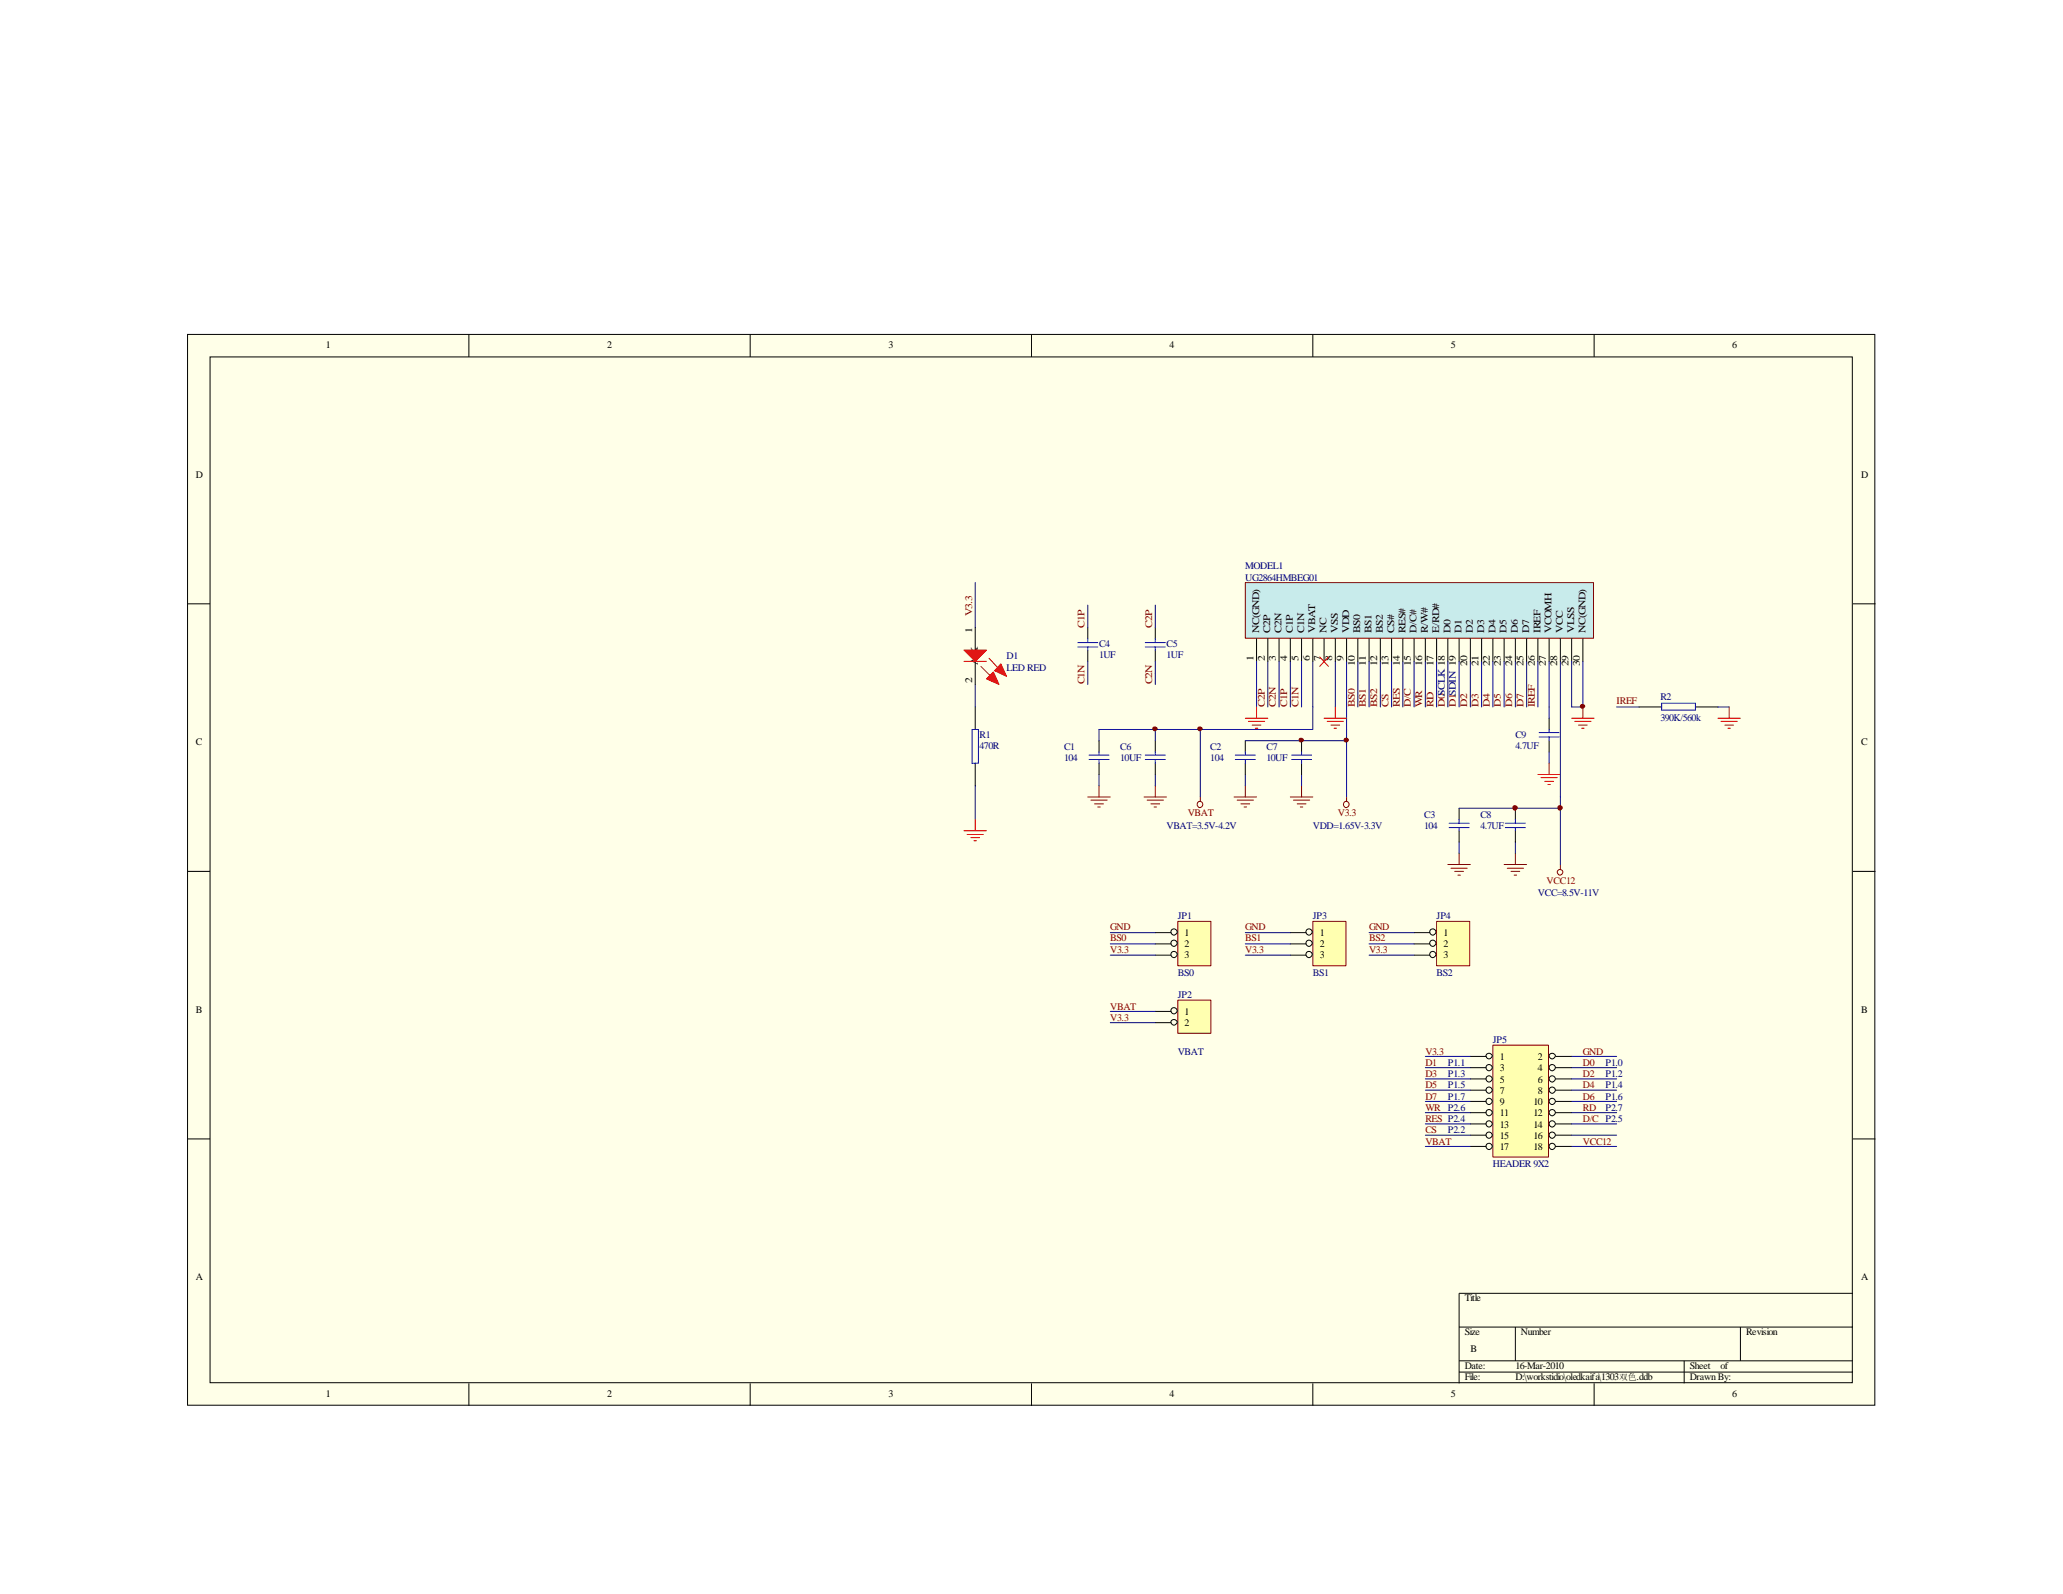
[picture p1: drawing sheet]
<svg xmlns="http://www.w3.org/2000/svg" width="279mm" height="216mm" viewBox="0 0 279 216" stroke-linecap="round" stroke-linejoin="round" font-family="sans-serif">
<path d="M25.4 45.3h228.5v145h-228.5z" fill="#ffffe8"/>
<g fill="none" stroke="#000" stroke-width=".14">
<path d="M25.4 45.3h228.5v145h-228.5zM28.4 48.3h222.5v139h-222.5zM63.5 45.3v3M101.6 45.3v3M139.7 45.3v3M177.8 45.3v3M215.9 45.3v3M25.4 81.8h3M147.3 85v1.5M147.3 88.1v1.5M222 95.8h3M229.6 95.8h3.1"/>
<path d="M251 81.8h3M25.4 118h3M251 118h3M25.4 154.3h3M251 154.3h3M197.6 179.7h53.4M205.2 179.7v4.6M235.7 179.7v4.6M251 175.2h-53.4v12.2M63.5 187.4v3M101.6 187.4v3M139.7 187.4v3"/>
<path d="M177.8 187.4v3M197.6 184.3h53.4M197.6 185.8h53.4M215.9 187.4v3M228.1 184.3v3.1"/>
</g>
<g fill="none" stroke="#800000" stroke-width=".14">
<path d="M174.8 107.9h3M175.2 108.4h2.2M175.7 108.9h1.2M176.1 109.3h.3M176.3 106.4v1.5M182.4 107.9v.6"/>
<circle cx="182.3" cy="109" r=".4"/>
</g>
<g fill="none" stroke="#000080" stroke-width=".14">
<path d="M147.3 82v3M171.7 89.6v6.2M173.2 89.6v6.2M174.8 89.6v6.2M177.8 89.6v6.2M180.8 89.6v6.2M182.4 89.6v9.2M183.9 89.6v6.2M185.4 89.6v6.2M186.9 89.6v6.2M188.5 89.6v6.2M190 89.6v6.2"/>
<path d="M191.5 89.6v6.2M193 89.6v6.2M194.6 89.6v6.2M196.1 89.6v6.2M197.6 89.6v6.2M199.1 89.6v6.2M200.7 89.6v6.2M202.2 89.6v6.2M203.7 89.6v6.2M205.2 89.6v6.2M206.8 89.6v6.2M208.3 89.6v6.2"/>
<path d="M209.8 89.6v6.2M211.3 89.6v18.3M218.9 95.8h3.1M232.7 95.8h1.5"/>
</g>
<g fill="none" stroke="#f00" stroke-width=".14">
<path d="M179.3 97.3h3.1M179.7 97.7h2.2M180.3 98.2h1.1M180.7 98.6h.3M180.8 95.8v1.5M232.7 97.3h3M233.1 97.7h2.2M233.6 98.2h1.2M234 98.6h.4M234.2 95.8v1.5M208.3 104.9h3M208.7 105.3h2.2"/>
<path d="M209.2 105.8h1.2M209.6 106.3h.4M209.8 103.4v1.5"/>
</g>
<path d="M146 87.6h2.7M146 87h2.7M147.3 86.5v.5M147.3 87.6v.5M225 95.2h4.6v1h-4.6z" fill="none" stroke="#00f" stroke-width=".14"/>
<path d="M202.3 141.6h7.4v15.1h-7.4z" fill="#ffffb0"/>
<path d="M167.1 107.9h3.1M167.6 108.4h2.2M168.1 108.9h1.1M168.5 109.3h.3M168.7 106.4v1.5M202.2 141.6h7.5v15.1h-7.5z" fill="none" stroke="#800000" stroke-width=".14"/>
<g fill="none" stroke="#000" stroke-width=".14">
<path d="M132.1 85v3.1M132.1 89.6v3.1M132.1 95.8v3M156.5 85v1.5M156.5 88.1v1.5M209.8 97.3v1.5M132.1 103.4v3M168.7 100.3v1.6M168.7 103.4v1.5M176.3 100.3v1.6M176.3 103.4v1.5M209.8 100.3v1.6"/>
<path d="M199.1 143.1h2.2M199.1 144.6h2.2M199.1 146.1h2.2M199.1 147.7h2.2M199.1 149.2h2.2M199.1 150.7h2.2M199.1 152.2h2.2M199.1 153.8h2.2M199.1 155.3h2.2M210.7 143.1h2.2M210.7 144.6h2.2M210.7 146.1h2.2"/>
<path d="M210.7 147.7h2.2M210.7 149.2h2.2M210.7 150.7h2.2M210.7 152.2h2.2M210.7 153.8h2.2M210.7 155.3h2.2"/>
<circle cx="201.7" cy="149.2" r=".42"/>
<circle cx="201.7" cy="146.1" r=".42"/>
<circle cx="201.7" cy="153.7" r=".42"/>
<circle cx="201.7" cy="150.7" r=".42"/>
<circle cx="201.7" cy="152.2" r=".42"/>
<circle cx="201.7" cy="144.6" r=".42"/>
<circle cx="201.7" cy="147.6" r=".42"/>
<circle cx="201.7" cy="155.3" r=".42"/>
<circle cx="201.7" cy="143" r=".4"/>
<circle cx="210.2" cy="149.2" r=".42"/>
<circle cx="210.2" cy="146.1" r=".42"/>
<circle cx="210.2" cy="153.7" r=".42"/>
<circle cx="210.2" cy="144.6" r=".42"/>
<circle cx="210.2" cy="155.3" r=".42"/>
<circle cx="210.2" cy="150.7" r=".42"/>
<circle cx="210.2" cy="152.2" r=".42"/>
<circle cx="210.2" cy="147.6" r=".42"/>
<circle cx="210.2" cy="143" r=".4"/>
</g>
<g fill="none" stroke="#000080" stroke-width=".14">
<path d="M132.1 78.9v6.1M132.1 92.7v3.1M156.5 82v3M156.5 89.6v1.6M182.4 98.8v9.1M132.1 106.4v4.6M168.7 100.3h13.7M168.7 104.9v1.5M176.3 104.9v1.5M209.8 101.9v1.5M193 143.1h6.1M193 144.6h6.1"/>
<path d="M193 146.1h6.1M193 147.7h6.1M193 149.2h6.1M193 150.7h6.1M193 152.2h6.1M193 153.8h6.1M212.9 143.1h6M212.9 144.6h6M212.9 146.1h6M212.9 147.7h6M212.9 149.2h6M212.9 150.7h6"/>
<path d="M212.9 152.2h6M212.9 153.8h6"/>
</g>
<g fill="none" stroke="#00f" stroke-width=".14">
<path d="M131.7 98.8h.8v4.6h-.8zM155.1 87.6h2.7M155.1 87h2.7M156.5 86.5v.5M156.5 87.6v.5M208.4 99.8h2.8M208.4 99.2h2.8M209.8 98.8v.4M209.8 99.8v.5M167.3 102.9h2.7M167.3 102.3h2.7M168.7 101.9v.4"/>
<path d="M168.7 102.9v.5M174.9 102.9h2.7M174.9 102.3h2.7M176.3 101.9v.4M176.3 102.9v.5"/>
</g>
<path d="M130.6 89.6h3M132.8 90.3l1.2 1.1M133.9 89.2l1.2 1.2M130.6 112.5h3M131 113h2.2M131.5 113.5h1.2M131.9 113.9h.3M132.1 111v1.5" fill="none" stroke="#f00" stroke-width=".14"/>
<path d="M182.1 100a.29 .29 0 0 1 .4 0 .29 .29 0 0 1 .1 .3l-.3 .2-.2-.1-.1-.2z" fill-rule="evenodd" fill="#800000" stroke="#800000" stroke-width=".14"/>
<g fill="#f00" stroke="#f00" stroke-width=".14">
<path d="M130.6 88.1h3l-1.5 1.5z" fill-rule="evenodd"/>
<path d="M135.6 89.9l.7 1.7-1.6-.8z" fill-rule="evenodd"/>
<path d="M134.5 91l.8 1.7-1.7-.8z" fill-rule="evenodd"/>
</g>
<path d="M159.6 124.9h4.4v5.9h-4.4z" fill="#ffffb0"/>
<path d="M159.5 124.8h4.5v6h-4.5z" fill="none" stroke="#800000" stroke-width=".14"/>
<g fill="none" stroke="#000" stroke-width=".14">
<path d="M156.5 126.3h2.1M156.5 127.8h2.1M156.5 129.4h2.1"/>
<circle cx="159" cy="129.3" r=".42"/>
<circle cx="159" cy="126.2" r=".42"/>
<circle cx="159" cy="127.8" r=".42"/>
</g>
<path d="M150.4 129.4h6.1M150.4 127.8h6.1M150.4 126.3h6.1" fill="none" stroke="#000080" stroke-width=".14"/>
<path d="M168.7 79h47.1v7.4h-47.1z" fill="#c8ebeb"/>
<path d="M168.7 78.9h47.1v7.5h-47.1z" fill="none" stroke="#800000" stroke-width=".14"/>
<g fill="none" stroke="#000" stroke-width=".14">
<path d="M170.2 86.5v3.1M171.7 86.5v3.1M173.2 86.5v3.1M174.8 86.5v3.1M176.3 86.5v3.1M177.8 86.5v3.1M179.3 86.5v3.1M180.8 86.5v3.1M182.4 86.5v3.1M183.9 86.5v3.1M185.4 86.5v3.1M186.9 86.5v3.1"/>
<path d="M188.5 86.5v3.1M190 86.5v3.1M191.5 86.5v3.1M193 86.5v3.1M194.6 86.5v3.1M196.1 86.5v3.1M197.6 86.5v3.1M199.1 86.5v3.1M200.7 86.5v3.1M202.2 86.5v3.1M203.7 86.5v3.1M205.2 86.5v3.1"/>
<path d="M206.8 86.5v3.1M208.3 86.5v3.1M209.8 86.5v3.1M211.3 86.5v3.1M212.9 86.5v3.1M214.4 86.5v3.1"/>
</g>
<path d="M177.9 124.9h4.4v5.9h-4.4z" fill="#ffffb0"/>
<path d="M177.8 124.8h4.5v6h-4.5z" fill="none" stroke="#800000" stroke-width=".14"/>
<g fill="none" stroke="#000" stroke-width=".14">
<path d="M174.8 126.3h2.1M174.8 127.8h2.1M174.8 129.4h2.1"/>
<circle cx="177.3" cy="126.2" r=".42"/>
<circle cx="177.3" cy="129.3" r=".42"/>
<circle cx="177.3" cy="127.8" r=".42"/>
</g>
<path d="M168.7 129.4h6.1M168.7 127.8h6.1M168.7 126.3h6.1" fill="none" stroke="#000080" stroke-width=".14"/>
<path d="M194.6 124.9h4.5v5.9h-4.5z" fill="#ffffb0"/>
<g fill="none" stroke="#800000" stroke-width=".14">
<path d="M147.3 107.9h3.1M147.7 108.4h2.2M148.3 108.9h1.1M148.7 109.3h.3M148.8 106.4v1.5M154.9 107.9h3.1M155.4 108.4h2.2M155.9 108.9h1.2M156.3 109.3h.3M156.5 106.4v1.5M162.6 107.9v.6M196.1 117.1h3"/>
<path d="M196.5 117.6h2.2M197 118h1.2M197.4 118.5h.4M197.6 115.6v1.5M203.7 117.1h3.1M204.1 117.6h2.2M204.6 118h1.2M205.1 118.5h.3M205.2 115.6v1.5M211.3 117.1v.7M194.6 124.8h4.5v6h-4.5z"/>
<circle cx="162.5" cy="109" r=".4"/>
<circle cx="211.3" cy="118.1" r=".38"/>
</g>
<g fill="none" stroke="#000" stroke-width=".14">
<path d="M148.8 100.3v1.6M148.8 103.4v1.5M156.5 100.3v1.6M156.5 103.4v1.5M197.6 109.5v1.5M197.6 112.5v1.5M205.2 109.5v1.5M205.2 112.5v1.5M191.5 126.3h2.1M191.5 127.8h2.1M191.5 129.4h2.1"/>
<circle cx="194.1" cy="126.2" r=".42"/>
<circle cx="194.1" cy="129.3" r=".42"/>
<circle cx="194.1" cy="127.8" r=".42"/>
</g>
<g fill="none" stroke="#000080" stroke-width=".14">
<path d="M156.5 98.8v1.5M162.6 98.8v9.1M162.6 98.8h-13.8v1.5M170.2 89.6v6.2M176.3 89.6v6.2M177.8 95.8v3h-15.2M209.8 95.8v1.5M212.9 89.6v6.2h1.5v-6.2M148.8 104.9v1.5M156.5 104.9v1.5M197.6 109.5h13.7M197.6 114v1.6"/>
<path d="M205.2 114v1.6M211.3 107.9v9.2M185.4 129.4h6.1M185.4 127.8h6.1M185.4 126.3h6.1"/>
</g>
<path d="M168.7 97.3h3M169.1 97.7h2.2M169.6 98.2h1.2M170 98.6h.3M170.2 95.8v1.5M178.7 89l1.2 1.3M179.9 89l-1.2 1.3M212.9 97.3h3M213.3 97.7h2.2M213.8 98.2h1.2M214.2 98.6h.3M214.4 95.8v1.5" fill="none" stroke="#f00" stroke-width=".14"/>
<g fill="none" stroke="#00f" stroke-width=".14">
<path d="M147.5 102.9h2.7M147.5 102.3h2.7M148.8 101.9v.4M148.8 102.9v.5M155.1 102.9h2.7M155.1 102.3h2.7M156.5 101.9v.4M156.5 102.9v.5M196.3 112.1h2.7M196.3 111.5h2.7M197.6 111v.5M197.6 112.1v.4"/>
<path d="M203.9 112.1h2.7M203.9 111.5h2.7M205.2 111v.5M205.2 112.1v.4"/>
</g>
<g fill="#800000" stroke="#800000" stroke-width=".14">
<path d="M162.2 98.6a.29 .29 0 0 1 .4-.1 .29 .29 0 0 1 .2 .3l-.3 .2-.2-.1z" fill-rule="evenodd"/>
<path d="M156.2 98.6a.29 .29 0 0 1 .3-.1 .29 .29 0 0 1 .2 .3l-.3 .2-.2-.1z" fill-rule="evenodd"/>
<path d="M214.1 95.5a.29 .29 0 0 1 .3-.1 .29 .29 0 0 1 .2 .4l-.3 .1-.2-.1z" fill-rule="evenodd"/>
<circle cx="211.3" cy="109.4" r=".31"/>
</g>
<path d="M159.6 135.6h4.4v4.4h-4.4z" fill="#ffffb0"/>
<path d="M159.5 135.5h4.5v4.5h-4.5z" fill="none" stroke="#800000" stroke-width=".14"/>
<g fill="none" stroke="#000" stroke-width=".14">
<path d="M156.5 137h2.1M156.5 138.5h2.1"/>
<circle cx="159" cy="136.9" r=".42"/>
<circle cx="159" cy="138.5" r=".4"/>
</g>
<path d="M147.3 89.6v3.1M156.5 91.2v1.5M150.4 138.5h6.1M150.4 137h6.1M193 155.3h6.1M212.9 155.3h6" fill="none" stroke="#000080" stroke-width=".14"/>
<g fill="#800000" stroke="#800000" stroke-width=".14">
<path d="M176 100.1a.29 .29 0 0 1 .3-.1 .29 .29 0 0 1 .2 .3l-.3 .2-.2-.1z" fill-rule="evenodd"/>
<circle cx="205.2" cy="109.4" r=".31"/>
</g>
<g font-size="1.4">
<text x="44.1" y="47.2">1</text>
<text x="82.2" y="47.2">2</text>
<text x="120.3" y="47.2">3</text>
<text x="158.4" y="47.2">4</text>
<text x="196.5" y="47.2">5</text>
<text x="234.6" y="47.2">6</text>
<text x="26.5" y="64.8">D</text>
<text x="252.1" y="64.8">D</text>
<text x="131.7" y="85.8" transform="rotate(-90 131.7 85.8)">1</text>
<text x="169.8" y="89.5" transform="rotate(-90 169.8 89.5)">1</text>
<text x="170.5" y="85.7" transform="rotate(-90 170.5 85.7)">NC(GND)</text>
<text x="171.3" y="89.5" transform="rotate(-90 171.3 89.5)">2</text>
<text x="172" y="85.7" transform="rotate(-90 172 85.7)">C2P</text>
<text x="172.8" y="89.5" transform="rotate(-90 172.8 89.5)">3</text>
<text x="173.6" y="85.7" transform="rotate(-90 173.6 85.7)">C2N</text>
<text x="174.3" y="89.5" transform="rotate(-90 174.3 89.5)">4</text>
<text x="175.1" y="85.7" transform="rotate(-90 175.1 85.7)">C1P</text>
<text x="175.9" y="89.5" transform="rotate(-90 175.9 89.5)">5</text>
<text x="176.6" y="85.7" transform="rotate(-90 176.6 85.7)">C1N</text>
<text x="177.4" y="89.5" transform="rotate(-90 177.4 89.5)">6</text>
<text x="178.1" y="85.7" transform="rotate(-90 178.1 85.7)">VBAT</text>
<text x="178.9" y="89.5" transform="rotate(-90 178.9 89.5)">7</text>
<text x="179.7" y="85.7" transform="rotate(-90 179.7 85.7)">NC</text>
<text x="180.4" y="89.5" transform="rotate(-90 180.4 89.5)">8</text>
<text x="181.2" y="85.7" transform="rotate(-90 181.2 85.7)">VSS</text>
<text x="181.9" y="89.5" transform="rotate(-90 181.9 89.5)">9</text>
<text x="182.7" y="85.7" transform="rotate(-90 182.7 85.7)">VDD</text>
<text x="184.2" y="85.7" transform="rotate(-90 184.2 85.7)">BS0</text>
<text x="185.8" y="85.7" transform="rotate(-90 185.8 85.7)">BS1</text>
<text x="187.3" y="85.7" transform="rotate(-90 187.3 85.7)">BS2</text>
<text x="188.8" y="85.7" transform="rotate(-90 188.8 85.7)">CS#</text>
<text x="190.3" y="85.7" transform="rotate(-90 190.3 85.7)">RES#</text>
<text x="191.9" y="85.7" transform="rotate(-90 191.9 85.7)">D/C#</text>
<text x="193.4" y="85.7" transform="rotate(-90 193.4 85.7)">R/W#</text>
<text x="194.9" y="85.7" transform="rotate(-90 194.9 85.7)">E/RD#</text>
<text x="196.4" y="85.7" transform="rotate(-90 196.4 85.7)">D0</text>
<text x="198" y="85.7" transform="rotate(-90 198 85.7)">D1</text>
<text x="199.5" y="85.7" transform="rotate(-90 199.5 85.7)">D2</text>
<text x="201" y="85.7" transform="rotate(-90 201 85.7)">D3</text>
<text x="202.5" y="85.7" transform="rotate(-90 202.5 85.7)">D4</text>
<text x="204" y="85.7" transform="rotate(-90 204 85.7)">D5</text>
<text x="205.6" y="85.7" transform="rotate(-90 205.6 85.7)">D6</text>
<text x="207.1" y="85.7" transform="rotate(-90 207.1 85.7)">D7</text>
<text x="208.6" y="85.7" transform="rotate(-90 208.6 85.7)">IREF</text>
<text x="210.1" y="85.7" transform="rotate(-90 210.1 85.7)">VCOMH</text>
<text x="211.7" y="85.7" transform="rotate(-90 211.7 85.7)">VCC</text>
<text x="213.2" y="85.7" transform="rotate(-90 213.2 85.7)">VLSS</text>
<text x="214.7" y="85.7" transform="rotate(-90 214.7 85.7)">NC(GND)</text>
<text x="131.7" y="92.5" transform="rotate(-90 131.7 92.5)">2</text>
<text x="132.4" y="90.1" transform="rotate(-90 132.4 90.1)">AK</text>
<text x="183.5" y="90.3" transform="rotate(-90 183.5 90.3)">10</text>
<text x="185" y="90.3" transform="rotate(-90 185 90.3)">11</text>
<text x="186.5" y="90.3" transform="rotate(-90 186.5 90.3)">12</text>
<text x="188" y="90.3" transform="rotate(-90 188 90.3)">13</text>
<text x="189.6" y="90.3" transform="rotate(-90 189.6 90.3)">14</text>
<text x="191.1" y="90.3" transform="rotate(-90 191.1 90.3)">15</text>
<text x="192.6" y="90.3" transform="rotate(-90 192.6 90.3)">16</text>
<text x="194.1" y="90.3" transform="rotate(-90 194.1 90.3)">17</text>
<text x="198.7" y="90.3" transform="rotate(-90 198.7 90.3)">20</text>
<text x="200.2" y="90.3" transform="rotate(-90 200.2 90.3)">21</text>
<text x="201.8" y="90.3" transform="rotate(-90 201.8 90.3)">22</text>
<text x="203.3" y="90.3" transform="rotate(-90 203.3 90.3)">23</text>
<text x="204.8" y="90.3" transform="rotate(-90 204.8 90.3)">24</text>
<text x="206.3" y="90.3" transform="rotate(-90 206.3 90.3)">25</text>
<text x="207.9" y="90.3" transform="rotate(-90 207.9 90.3)">26</text>
<text x="209.4" y="90.3" transform="rotate(-90 209.4 90.3)">27</text>
<text x="210.9" y="90.3" transform="rotate(-90 210.9 90.3)">28</text>
<text x="212.4" y="90.3" transform="rotate(-90 212.4 90.3)">29</text>
<text x="214" y="90.3" transform="rotate(-90 214 90.3)">30</text>
<text x="26.5" y="100.9">C</text>
<text x="252.1" y="100.9">C</text>
<text x="160.4" y="126.7">1</text>
<text x="160.4" y="128.3">2</text>
<text x="160.4" y="129.8">3</text>
<text x="178.7" y="126.7">1</text>
<text x="178.7" y="128.3">2</text>
<text x="178.7" y="129.8">3</text>
<text x="195.5" y="126.7">1</text>
<text x="195.5" y="128.3">2</text>
<text x="195.5" y="129.8">3</text>
<text x="26.5" y="137.2">B</text>
<text x="160.4" y="137.5">1</text>
<text x="252.1" y="137.2">B</text>
<text x="160.4" y="139">2</text>
<text x="203.1" y="143.6">1</text>
<text x="208.3" y="143.6">2</text>
<text x="203.1" y="145.1">3</text>
<text x="203.1" y="146.6">5</text>
<text x="203.1" y="148.2">7</text>
<text x="203.1" y="149.7">9</text>
<text x="207.7" y="149.7">10</text>
<text x="208.3" y="145.1">4</text>
<text x="208.3" y="146.6">6</text>
<text x="208.3" y="148.2">8</text>
<text x="203.1" y="151.2">11</text>
<text x="203.1" y="152.7">13</text>
<text x="203.1" y="154.3">15</text>
<text x="203.1" y="155.8">17</text>
<text x="207.7" y="151.2">12</text>
<text x="207.7" y="152.7">14</text>
<text x="207.7" y="154.3">16</text>
<text x="207.7" y="155.8">18</text>
<text x="26.5" y="173.4">A</text>
<text x="252.1" y="173.4">A</text>
<text x="198.4" y="176.3">Title</text>
<text x="198.4" y="180.8">Size</text>
<text x="198.4" y="185.4">Date:</text>
<text x="199.1" y="183.1">B</text>
<text x="205.2" y="185.4">16-Mar-2010</text>
<text x="206" y="180.8">Number</text>
<text x="228.9" y="185.4">Sheet</text>
<text x="233" y="185.4">of</text>
<text x="236.5" y="180.8">Revision</text>
<text x="44.1" y="189.2">1</text>
<text x="82.2" y="189.2">2</text>
<text x="120.3" y="189.2">3</text>
<text x="158.4" y="189.2">4</text>
<text x="196.5" y="189.2">5</text>
<text x="198.4" y="186.9">File:</text>
<text x="205.2" y="186.9">D:\workstidio\oledkaifa\1303</text>
<text x="221.7" y="186.9">.ddb</text>
<text x="228.9" y="186.9">Drawn By:</text>
<text x="234.6" y="189.2">6</text>
</g>
<g font-size="1.4" fill="#000080">
<text x="168.7" y="77.1">MODEL1</text>
<text x="168.7" y="78.7">UG2864HMBEG01</text>
<text x="136.3" y="89.3">D1</text>
<text x="148.8" y="87.6">C4</text>
<text x="148.8" y="89.2">1UF</text>
<text x="158" y="87.6">C5</text>
<text x="158" y="89.2">1UF</text>
<text x="136.3" y="90.8">LED RED</text>
<text x="224.9" y="94.8">R2</text>
<text x="132.7" y="99.9">R1</text>
<text x="132.7" y="101.4">470R</text>
<text x="144.1" y="101.6">C1</text>
<text x="151.7" y="101.6">C6</text>
<text x="163.9" y="101.6">C2</text>
<text x="171.5" y="101.6">C7</text>
<text x="205.2" y="99.9">C9</text>
<text x="205.2" y="101.4">4.7UF</text>
<text x="224.9" y="97.6">390K/560k</text>
<text x="144.1" y="103.1">104</text>
<text x="151.7" y="103.1">10UF</text>
<text x="163.9" y="103.1">104</text>
<text x="171.5" y="103.1">10UF</text>
<text x="158" y="112.3">VBAT=3.5V-4.2V</text>
<text x="177.8" y="112.3">VDD=1.65V-3.3V</text>
<text x="192.9" y="110.7">C3</text>
<text x="192.9" y="112.3">104</text>
<text x="200.5" y="110.7">C8</text>
<text x="200.5" y="112.3">4.7UF</text>
<text x="159.5" y="124.5">JP1</text>
<text x="177.8" y="124.5">JP3</text>
<text x="194.6" y="124.5">JP4</text>
<text x="208.3" y="121.4">VCC=8.5V-11V</text>
<text x="159.5" y="132.2">BS0</text>
<text x="159.5" y="135.2">JP2</text>
<text x="177.8" y="132.2">BS1</text>
<text x="194.6" y="132.2">BS2</text>
<text x="159.5" y="142.8">VBAT</text>
<text x="202.2" y="141.3">JP5</text>
<text x="196.1" y="144.4">P1.1</text>
<text x="196.1" y="145.9">P1.3</text>
<text x="196.1" y="147.4">P1.5</text>
<text x="196.1" y="148.9">P1.7</text>
<text x="217.4" y="144.4">P1.0</text>
<text x="217.4" y="145.9">P1.2</text>
<text x="217.4" y="147.4">P1.4</text>
<text x="217.4" y="148.9">P1.6</text>
<text x="196.1" y="150.5">P2.6</text>
<text x="196.1" y="153.5">P2.2</text>
<text x="217.4" y="150.5">P2.7</text>
<text x="202.2" y="158.1">HEADER 9X2</text>
</g>
<g font-size="1.4" fill="#800000">
<text x="131.7" y="83.5" transform="rotate(-90 131.7 83.5)">V3.3</text>
<text x="146.9" y="85" transform="rotate(-90 146.9 85)">C1P</text>
<text x="156" y="85" transform="rotate(-90 156 85)">C2P</text>
<text x="146.9" y="92.7" transform="rotate(-90 146.9 92.7)">C1N</text>
<text x="156" y="92.7" transform="rotate(-90 156 92.7)">C2N</text>
<text x="171.3" y="95.8" transform="rotate(-90 171.3 95.8)">C2P</text>
<text x="172.8" y="95.8" transform="rotate(-90 172.8 95.8)">C2N</text>
<text x="174.3" y="95.8" transform="rotate(-90 174.3 95.8)">C1P</text>
<text x="175.9" y="95.8" transform="rotate(-90 175.9 95.8)">C1N</text>
<text x="183.5" y="95.8" transform="rotate(-90 183.5 95.8)">BS0</text>
<text x="185" y="95.8" transform="rotate(-90 185 95.8)">BS1</text>
<text x="186.5" y="95.8" transform="rotate(-90 186.5 95.8)">BS2</text>
<text x="188" y="95.8" transform="rotate(-90 188 95.8)">CS</text>
<text x="189.6" y="95.8" transform="rotate(-90 189.6 95.8)">RES</text>
<text x="191.1" y="95.8" transform="rotate(-90 191.1 95.8)">D/C</text>
<text x="192.6" y="95.8" transform="rotate(-90 192.6 95.8)">WR</text>
<text x="194.1" y="95.8" transform="rotate(-90 194.1 95.8)">RD</text>
<text x="195.7" y="95.8" transform="rotate(-90 195.7 95.8)">D0SCLK 18</text>
<text x="197.2" y="95.8" transform="rotate(-90 197.2 95.8)">D1SDIN 19</text>
<text x="198.7" y="95.8" transform="rotate(-90 198.7 95.8)">D2</text>
<text x="200.2" y="95.8" transform="rotate(-90 200.2 95.8)">D3</text>
<text x="201.8" y="95.8" transform="rotate(-90 201.8 95.8)">D4</text>
<text x="203.3" y="95.8" transform="rotate(-90 203.3 95.8)">D5</text>
<text x="204.8" y="95.8" transform="rotate(-90 204.8 95.8)">D6</text>
<text x="206.3" y="95.8" transform="rotate(-90 206.3 95.8)">D7</text>
<text x="207.9" y="95.8" transform="rotate(-90 207.9 95.8)">IREF</text>
<text x="218.9" y="95.4">IREF</text>
<text x="160.9" y="110.6">VBAT</text>
<text x="181.2" y="110.6">V3.3</text>
<text x="209.5" y="119.7">VCC12</text>
<text x="150.4" y="126">GND</text>
<text x="168.7" y="126">GND</text>
<text x="185.4" y="126">GND</text>
<text x="150.4" y="127.5">BS0</text>
<text x="150.4" y="129">V3.3</text>
<text x="168.7" y="127.5">BS1</text>
<text x="168.7" y="129">V3.3</text>
<text x="185.4" y="127.5">BS2</text>
<text x="185.4" y="129">V3.3</text>
<text x="150.4" y="136.7">VBAT</text>
<text x="150.4" y="138.3">V3.3</text>
<text x="193" y="142.8">V3.3</text>
<text x="214.4" y="142.8">GND</text>
<text x="193" y="144.4">D1</text>
<text x="193" y="145.9">D3</text>
<text x="193" y="147.4">D5</text>
<text x="193" y="148.9">D7</text>
<text x="214.4" y="144.4">D0</text>
<text x="214.4" y="145.9">D2</text>
<text x="214.4" y="147.4">D4</text>
<text x="214.4" y="148.9">D6</text>
<text x="193" y="150.5">WR</text>
<text x="193" y="152">RES P2.4</text>
<text x="193" y="155">VBAT</text>
<text x="193" y="153.5">CS</text>
<text x="214.4" y="150.5">RD</text>
<text x="214.4" y="155">VCC12</text>
<text x="214.4" y="152">D/C P2.5</text>
</g>
<text font-size="1.2" x="219.3" y="186.9">双色</text>
</svg>
